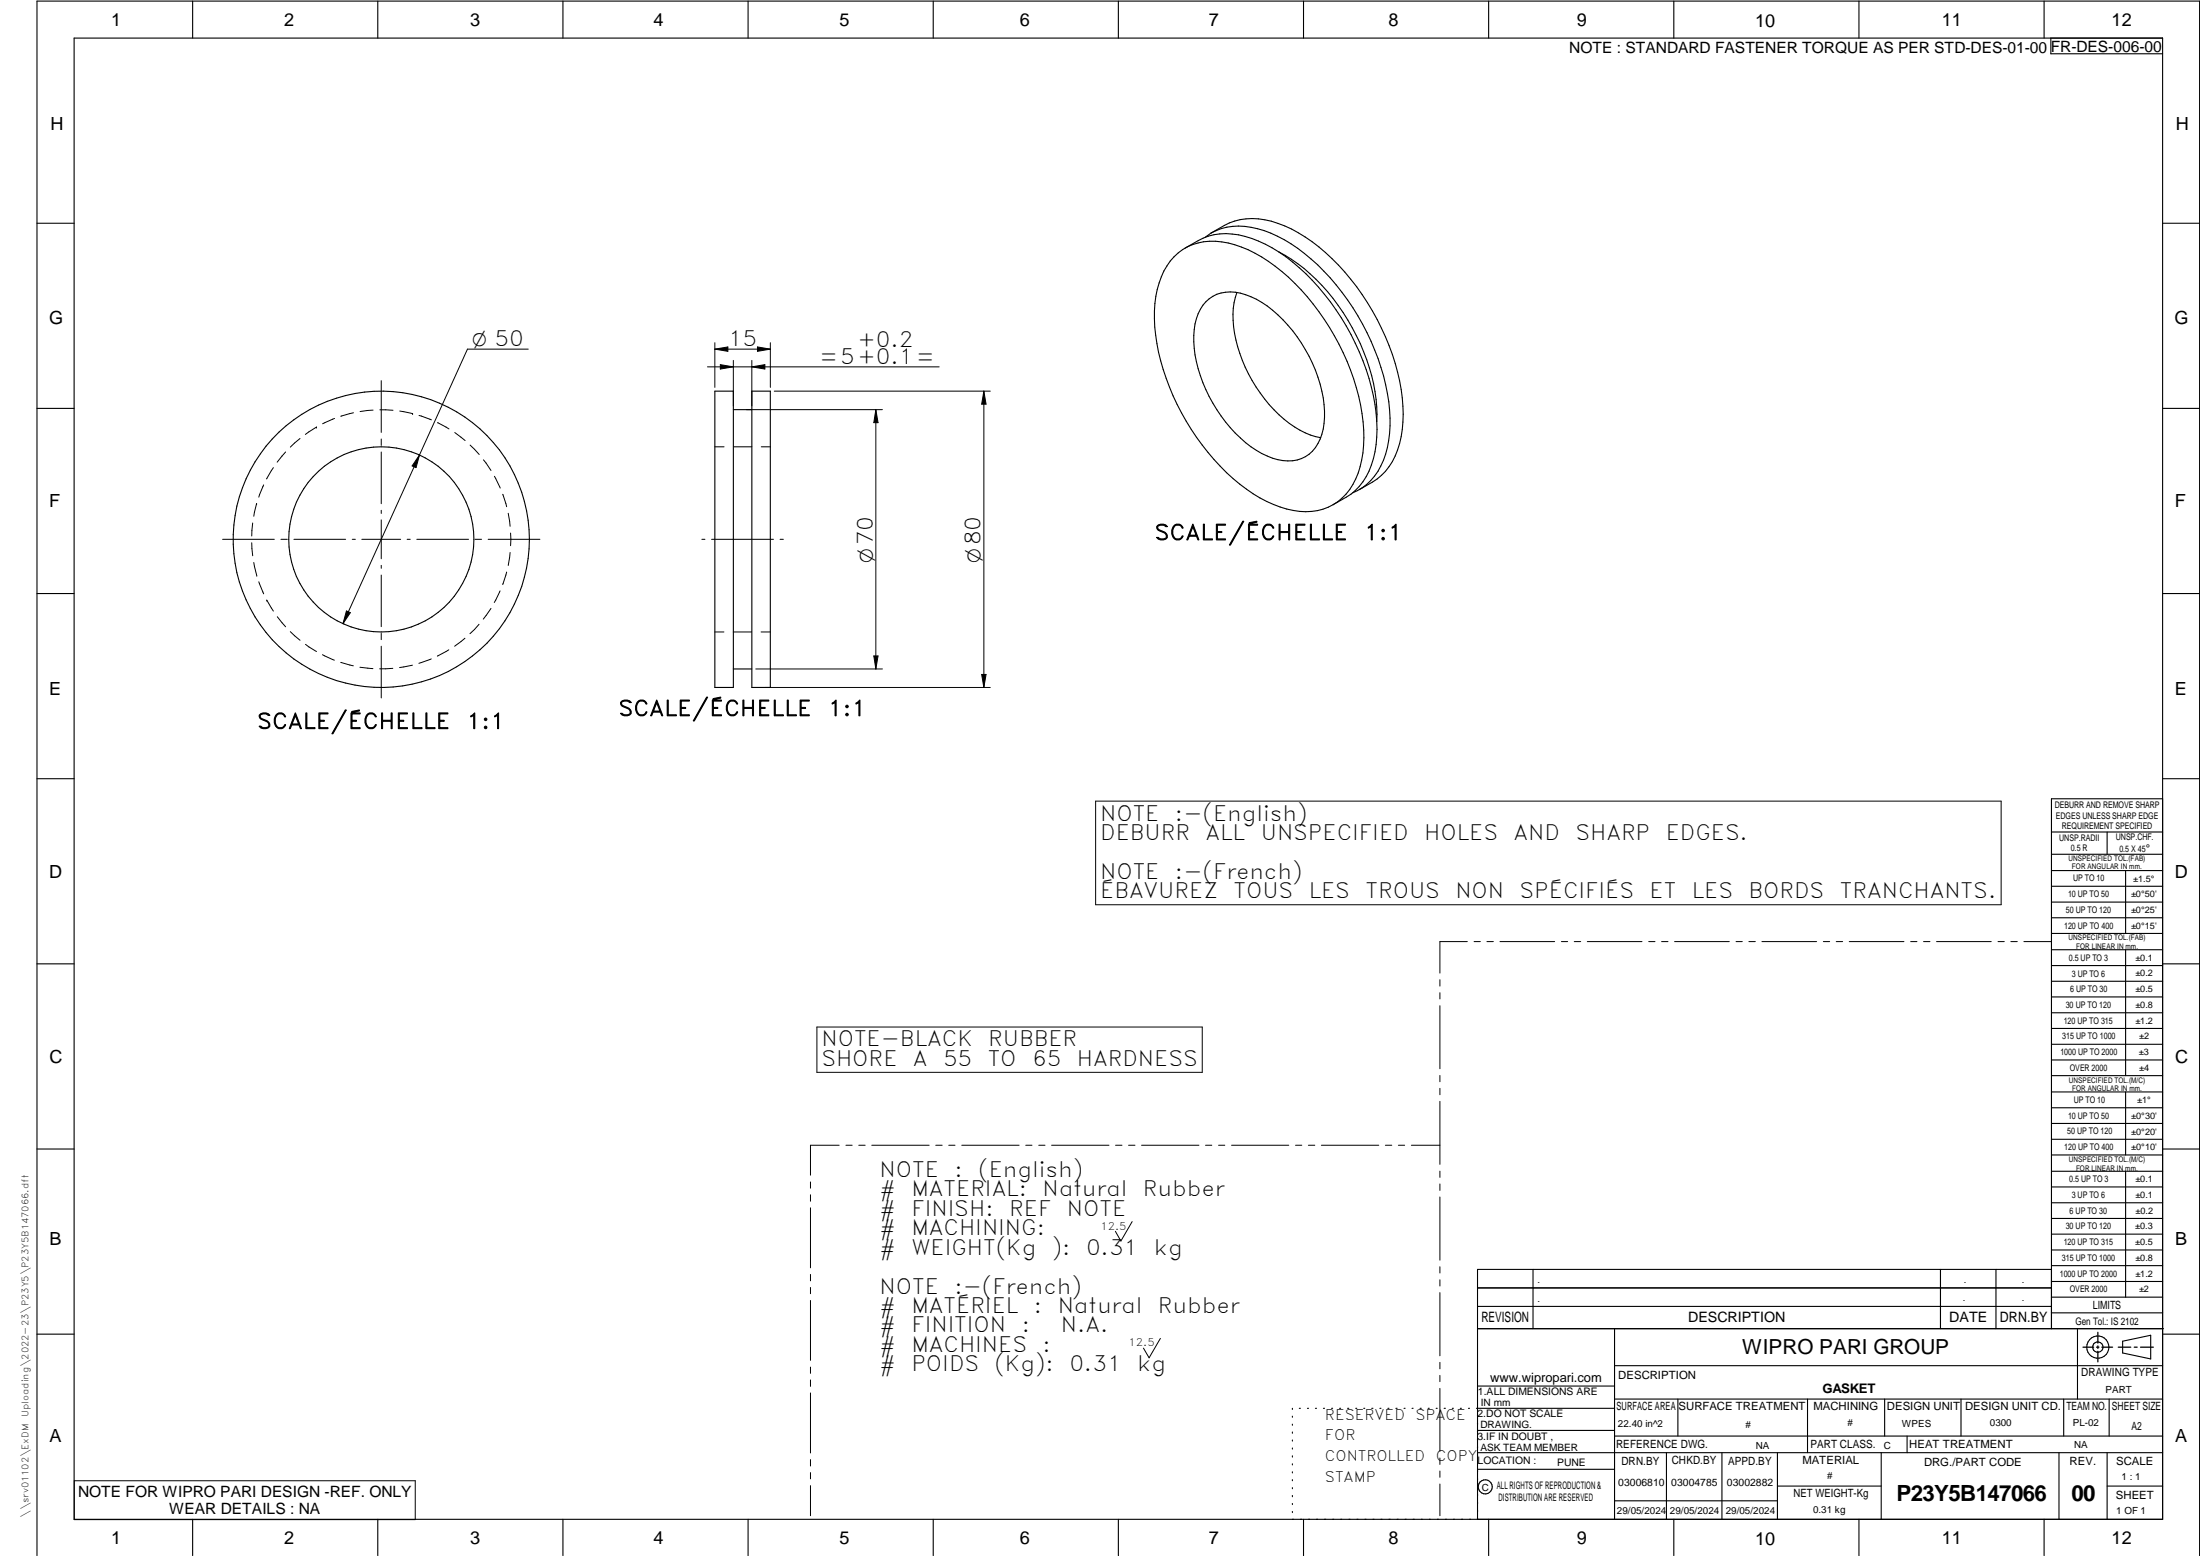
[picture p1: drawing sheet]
<svg xmlns="http://www.w3.org/2000/svg" width="594mm" height="420mm" viewBox="0 0 594 420" stroke-linecap="round" stroke-linejoin="round" font-family="sans-serif">
<g fill="none" stroke="#000" stroke-width=".3">
<path d="M20 10.3h564v400h-564zM52 .3v10M102 .3v10M152 .3v10M202 .3v10M252 .3v10M302 .3v10M352 .3v10M402 .3v10M452 .3v10M502 .3v10M552 .3v10"/>
<path d="M553.8 10.3v4.2h30.2M10 60.3h10M317 69.3a15.2 15.2 0 0 1 14.7-3.7 38.5 38.5 0 0 1 18 10.9 64 64 0 0 1 18.6 39.6 24.5 24.5 0 0 1-4.8 17.3 15 15 0 0 1-16 4.1 41 41 0 0 1-19.7-13.4 64.1 64.1 0 0 1-16-35.8 25.8 25.8 0 0 1 4.2-17.8zM320 67a20.2 20.2 0 0 1 9.4-3.8 25.6 25.6 0 0 1 16 4.9M327.1 62.9l-1.7 1.2M327.1 62.9a19.5 19.5 0 0 1 9.4-3.8 24.7 24.7 0 0 1 16 4.9 64.2 64.2 0 0 1 25.4 38.8 34.1 34.1 0 0 1-1.1 20.3 15.2 15.2 0 0 1-6.2 7.1l-3.5 2M327.1 62.9a17.1 17.1 0 0 1 14.3-.6 47.6 47.6 0 0 1 21 16.6 62.9 62.9 0 0 1 13 34 23.2 23.2 0 0 1-5.2 16.9 13.8 13.8 0 0 1-5 3.3M334 79a25.1 25.1 0 0 0 .8 16.5 38.6 38.6 0 0 0 16.2 20.7 16.6 16.6 0 0 0 5.7 2M345.4 68.1a63.9 63.9 0 0 1 26.2 43.4 27.2 27.2 0 0 1-3.6 18.6 14.2 14.2 0 0 1-4.4 4.1l-3.6 2.1M345.4 68.1a51.4 51.4 0 0 1 21.9 24.7 45.9 45.9 0 0 1 4.5 21M584 60.3h10M325.6 81.5a10.4 10.4 0 0 1 12.2-1.4 33.5 33.5 0 0 1 14.7 14.3 32.7 32.7 0 0 1 4.8 21.4 10.1 10.1 0 0 1-7 8.4 14.8 14.8 0 0 1-11-2.6 39.4 39.4 0 0 1-16.9-29.3 14.6 14.6 0 0 1 3.2-10.8z"/>
<path d="M10 110.3h10M193 105.6h5v80h-5zM198 110.6h5M203 105.6h5v80h-5zM584 110.3h10M10 160.3h10M584 160.3h10M198 180.6h5M10 210.3h10M584 215.7h-30v143.1M584 210.3h10M554 224.7h30"/>
<path d="M554 230.7h30M554 235.1h30M554 239.3h30M569 224.7v6M574 235.1v17M554 243.6h30M554 247.8h30M554 252.1h30M554 256.5h30M574 256.5v33.9M10 260.3h10M554 260.7h30"/>
<path d="M554 265h30M554 269.2h30M554 273.5h30M554 277.7h30M584 260.3h10M554 282h30M554 286.2h30M554 290.4h30M554 294.9h30M554 299.1h30M574 294.9v17M10 310.3h10"/>
<path d="M554 303.4h30M554 307.6h30M554 311.9h30M554 316.3h30M574 316.3v34M584 310.3h10M554 320.5h30M554 324.8h30M554 329h30M554 333.2h30M554 337.5h30M399 358.8h185.2"/>
<path d="M399 352.8h155M399 347.8h155M414 342.8v16M436 358.8v51.5M524 342.8v16M539 342.8v16M554 341.8h30M554 346h30M554 350.3h30M554 354.5h30M554 342.8h-155v67.5M561 358.8v19"/>
<path d="M10 360.3h10M399 374.3h37M436 377.8h148M453.1 377.8v10M488.1 377.8v14.5M508.9 377.8v10M529.5 377.8v10M557.3 377.8v10M569.5 377.8v10M573.2 362.2l7.6-1.6v6.3l-7.6-1.6zM584 368.8h-148M584 360.3h10"/>
<path d="M349 380.3v.3M349 382.4v.3M349 384.6v.3M349 386.7v.3M349 388.8v.3M349 391v.3M349 393.1v.3M349 395.3v.3M349 397.4v.3M349 399.5v.3M350.9 380.3h.2M353.1 380.3h.2"/>
<path d="M355.2 380.3h.3M357.4 380.3h.3M359.6 380.3h.3M361.7 380.3h.3M363.9 380.3h.3M366.1 380.3h.3M368.3 380.3h.2M370.4 380.3h.3M372.6 380.3h.3M374.8 380.3h.3M376.9 380.3h.4M379.1 380.3h.3"/>
<path d="M381.3 380.3h.3M383.4 380.3h.4M385.6 380.3h.3M387.8 380.3h.3M390 380.3h.3M392.2 380.3h.3M394.3 380.3h.3M396.5 380.3h.3M398.7 380.3h37.3M399 396.7h37M399 392.3h185M399 386.2h37"/>
<path d="M436 387.8h148M450 392.3v18M465 392.3v18M480 392.3v18M508 392.3v18M515 387.8v4.5M556 392.3v18M569 392.3v18M52 410.3v9.7M102 410.3v9.7M152 410.3v9.7M202 410.3v9.7"/>
<path d="M252 410.3v9.7M302 410.3v9.7M349 401.7v.3M349 403.8v.4M349 406v.3M349 408.1v.3M352 410.3v9.7M402 410.3v9.7M436 405.3h44M452 410.3v9.7M480 401.3h28M502 410.3v9.7"/>
<path d="M552 410.3v9.7M569 401.3h15M10 420v-419.7h584v419.7"/>
<circle cx="103" cy="145.6" r="40"/>
<circle cx="103" cy="145.6" r="25"/>
<circle cx="566.5" cy="363.7" r="1.39"/>
<circle cx="566.5" cy="363.8" r="3"/>
<circle cx="401.1" cy="401.5" r="1.9"/>
</g>
<g fill="none" stroke="#000" stroke-width=".27">
<path d="M142.7 94.3h-16.5l-33.6 74.1M191 99.1h62.6M193 94.3l3.5-.6v1.2zM193 92.5v12.1M193 94.3h15M194.5 98.5l3.5 .6-3.5 .6zM198 97.3v12.3M203 99.1l3.5-.6v1.2zM203 97.3v12.3M204.5 93.7l3.5 .6-3.5 .6zM208 92.5v12.1M81 118.4l-2.6 2.3"/>
<path d="M85.5 115.3l-3 2M85.5 115.3h.1M90.3 113l-3.2 1.4M95.5 111.5l-3.5 .9M100.7 110.7l-3.5 .4M102.6 110.7l3.5 .1M102.9 102.8v14M102.9 118.5v1.8M107.9 111l3.5 .7M111.4 111.7h.1M113.2 112.2l3.3 1.2M118.1 114.1l3.1 1.7"/>
<path d="M122.8 116.8l2.8 2.2M201.6 110.6h36.7M209.1 105.6h58.3M236.5 110.6l.6 3.5h-1.1zM236.5 110.6v70M265.7 105.6l.6 3.5h-1.2zM265.7 105.6v80M69.3 136h.1M69.3 136l-.8 3.4M71.2 130.9l-1.3 3.3M73.8 126.3l-1.8 3M77.1 122l-2.3 2.8"/>
<path d="M102.9 122v14M102.9 137.8v.8M113.3 122.9l-1 3.4-1-.5zM127 120.2l2.4 2.5M130.5 124.2l2.1 2.8M133.5 128.6l1.6 3.2M135.8 133.5l1 3.3M137.2 138.6l.5 3.5M193 120.6h2.5M198.1 120.6h4.9M205.6 120.6h2.4M60.1 145.6h14"/>
<path d="M68 146.6l.2 3.5M68.2 141.2l-.2 3.5M68.5 151.9l.8 3.4M69.3 155.3h.1M69.9 157.1l1.3 3.3M75.9 145.6h1.7M79.4 145.6h13.9M95.1 145.6h.9M97.7 145.6h10.5M102.9 140.4v10.5M102.9 152.7v.8M102.9 155.3v13.9"/>
<path d="M109.9 145.6h.9M112.6 145.6h13.9M128.3 145.6h1.7M131.8 145.6h14M135 159.6l-1.5 3.1M136.8 154.5l-1 3.4M137.7 149.2l-.5 3.5M137.9 143.9v3.5M189.5 145.6h.9M192.1 145.6h16.8M210.6 145.6h.9M72 162.1l1.8 2.9"/>
<path d="M72 162.1h.1M74.9 166.5l2.2 2.7M78.4 170.6l2.6 2.3M82.5 174l3 1.9M87.1 176.8l3.2 1.5M92 178.9l3.4 .9M93.5 165l1.1 .4-2 3zM102.9 171v1.7M102.9 174.5v14M111.4 179.6l-3.5 .7M116.5 177.9l-3.4 1.2M121.2 175.5l-3.1 1.7"/>
<path d="M125.6 172.3l-2.8 2.2M129.4 168.6l-2.5 2.5M132.6 164.3l-2.1 2.9M193 170.6h2.5M198 170.6h5M205.5 170.6h2.5M236 177.1h1.1l-.6 3.5zM97.2 180.2l3.5 .4M106.1 180.5l-3.6 .1M204.1 180.6h34.2M206.6 185.6h60.8M265.1 182.1h1.2l-.6 3.5z"/>
<path d="M295.9 216.3h244.5v28h-244.5zM396.2 254.3h-7.4v8.5M398.1 254.3h1.6M401.5 254.3h1.8M405 254.3h14.8M421.6 254.3h1.7M425.1 254.3h1.7M428.6 254.3h14.8M445.2 254.3h1.7M448.7 254.3h1.7M452.2 254.3h14.8M468.8 254.3h1.7"/>
<path d="M472.3 254.3h1.7M475.8 254.3h14.8M492.4 254.3h1.7M495.8 254.3h1.8M499.4 254.3h14.7M516 254.3h1.6M519.4 254.3h1.8M522.9 254.3h14.8M539.5 254.3h1.7M543 254.3h1.7M546.5 254.3h7.4M220.6 277.3h104v12.3h-104z"/>
<path d="M388.8 264.5v1.8M388.8 268.1v1.6M388.8 271.6v17M388.8 290.4v1.7M388.8 293.9v1.7M388.8 297.4v17M218.9 319.2v1.6M226.6 309.2h-7.7v8.1M228.4 309.2h1.7M231.9 309.2h1.7M235.4 309.2h15.5M252.7 309.2h1.7"/>
<path d="M256.2 309.2h1.7M259.7 309.2h15.5M277 309.2h1.7M280.5 309.2h1.7M284 309.2h15.5M301.2 309.2h1.8M304.8 309.2h1.7M308.3 309.2h15.5M325.5 309.2h1.7M329.1 309.2h1.6M332.6 309.2h15.4M349.8 309.2h1.7"/>
<path d="M353.3 309.2h1.7M356.8 309.2h15.5M374.1 309.2h1.7M377.6 309.2h1.7M381.1 309.2h7.7M388.8 316.2v1.7M388.8 319.7v1.7M218.9 322.6v1.8M218.9 326.1v16.2M305.7 329.9l-3 5.2-1.5-2.6M388.8 323.2v17.1M218.9 344.1v1.8"/>
<path d="M218.9 347.6v1.7M218.9 351.2v16.1M388.8 342.1v1.6M388.8 345.6v1.7M388.8 349v17.1M218.9 369.1v1.7M218.9 372.6v1.8M218.9 376.1v16.2M313.3 361.4l-3 5.2-1.5-2.6M388.8 367.9v1.7M388.8 371.4v1.7M388.8 374.9v17"/>
<path d="M20.1 399.8h92v10.5h-92zM218.9 394.1v1.8M218.9 397.6v1.7M388.8 393.7v1.7M388.8 397.2v1.7M218.9 401.2v8.1M388.8 400.7v8.6"/>
</g>
<path d="M566.5 359.7v3M562.5 363.8h2.9M566.1 363.8h.7M566.5 363.4v.7M566.5 364.9v2.8M567.6 363.8h2.9M572 363.8h3.4M576.3 363.8h.8M578 363.8h3.5" fill="none" stroke="#000" stroke-width=".34"/>
<path d="M194.5 98.5l3.5 .6-3.5 .6zM193 94.3l3.5-.6v1.2zM204.5 93.7l3.5 .6-3.5 .6zM203 99.1l3.5-.6v1.2zM236.5 110.6l.6 3.5h-1.1zM265.7 105.6l.6 3.5h-1.2zM113.3 122.9l-1 3.4-1-.5zM93.5 165l1.1 .4-2 3zM236 177.1h1.1l-.6 3.5zM265.1 182.1h1.2l-.6 3.5z" fill="#000"/>
<g font-size="6">
<text x="512.1" y="405.2">P23Y5B147066</text>
<text x="559.4" y="405.2">00</text>
</g>
<g font-size="5.7">
<text x="196.6" y="93.4">15</text>
<text x="231.6" y="93.6">+0.2</text>
<text x="221.3" y="98.2">=5+0.1=</text>
<text x="311.8" y="145.8">SCALE/ÉCHELLE</text>
<text x="368.3" y="145.8">1:1</text>
<text x="69.4" y="196.8">SCALE/ÉCHELLE</text>
<text x="126" y="196.8">1:1</text>
<text x="167" y="193.3">SCALE/ÉCHELLE</text>
<text x="223.5" y="193.3">1:1</text>
<text x="297.1" y="221.6">NOTE</text>
<text x="317.3" y="221.6">:-(English)</text>
<text x="297.1" y="226.8">DEBURR</text>
<text x="325.5" y="226.8">ALL</text>
<text x="340.4" y="226.8">UNSPECIFIED</text>
<text x="384.6" y="226.8">HOLES</text>
<text x="408.7" y="226.8">AND</text>
<text x="425.4" y="226.8">SHARP</text>
<text x="449.8" y="226.8">EDGES.</text>
<text x="297.1" y="237.3">NOTE</text>
<text x="317.3" y="237.3">:-(French)</text>
<text x="297.1" y="242.6">ÉBAVUREZ</text>
<text x="333.1" y="242.6">TOUS</text>
<text x="353.4" y="242.6">LES</text>
<text x="368.7" y="242.6">TROUS</text>
<text x="393" y="242.6">NON</text>
<text x="410.4" y="242.6">SPÉCIFIÉS</text>
<text x="445.4" y="242.6">ET</text>
<text x="456.8" y="242.6">LES</text>
<text x="472.2" y="242.6">BORDS</text>
<text x="496.8" y="242.6">TRANCHANTS.</text>
<text x="221.8" y="282.6">NOTE-BLACK</text>
<text x="221.8" y="287.8">SHORE</text>
<text x="246.5" y="287.8">A</text>
<text x="254.7" y="287.8">55</text>
<text x="266.7" y="287.8">TO</text>
<text x="266.8" y="282.6">RUBBER</text>
<text x="278.7" y="287.8">65</text>
<text x="290.8" y="287.8">HARDNESS</text>
<text x="237.5" y="317.8">NOTE</text>
<text x="257.7" y="317.8">:</text>
<text x="264.1" y="317.8">(English)</text>
<text x="237.5" y="323">#</text>
<text x="246.1" y="323">MATERIAL:</text>
<text x="281.6" y="323">Natural</text>
<text x="308.6" y="323">Rubber</text>
<text x="237.5" y="328.3">#</text>
<text x="246.1" y="328.3">FINISH:</text>
<text x="272.5" y="328.3">REF</text>
<text x="288.1" y="328.3">NOTE</text>
<text x="237.5" y="333.5">#</text>
<text x="246.1" y="333.5">MACHINING:</text>
<text x="237.5" y="338.8">#</text>
<text x="246.1" y="338.8">WEIGHT(Kg</text>
<text x="284" y="338.8">):</text>
<text x="293.3" y="338.8">0.31</text>
<text x="311.6" y="338.8">kg</text>
<text x="237.5" y="349.3">NOTE</text>
<text x="257.7" y="349.3">:-(French)</text>
<text x="237.5" y="354.5">#</text>
<text x="237.5" y="359.8">#</text>
<text x="246.1" y="359.8">FINITION</text>
<text x="246.1" y="354.5">MATÉRIEL</text>
<text x="275.9" y="359.8">:</text>
<text x="279.2" y="354.5">:</text>
<text x="285.6" y="354.5">Natural</text>
<text x="286.5" y="359.8">N.A.</text>
<text x="312.7" y="354.5">Rubber</text>
<text x="237.5" y="365">#</text>
<text x="246.1" y="365">MACHINES</text>
<text x="281.5" y="365">:</text>
<text x="237.5" y="370.3">#</text>
<text x="246.1" y="370.3">POIDS</text>
<text x="268.5" y="370.3">(Kg):</text>
<text x="288.8" y="370.3">0.31</text>
<text x="307.1" y="370.3">kg</text>
</g>
<text font-size="5.6" x="470.5" y="365.5">WIPRO PARI GROUP</text>
<g font-size="5.4">
<text x="127.5" y="93.4">O 50</text>
<text x="235.7" y="151.9" transform="rotate(-90 235.7 151.9)">O70</text>
<text x="264.8" y="151.9" transform="rotate(-90 264.8 151.9)">O80</text>
</g>
<g font-size="4.9">
<text x="30" y="6.9">1</text>
<text x="76.7" y="6.9">2</text>
<text x="127" y="6.9">3</text>
<text x="176.5" y="6.9">4</text>
<text x="226.7" y="6.9">5</text>
<text x="275.4" y="6.9">6</text>
<text x="326.4" y="6.9">7</text>
<text x="375" y="6.9">8</text>
<text x="425.8" y="6.9">9</text>
<text x="473.9" y="7.3">10</text>
<text x="524.3" y="6.9">11</text>
<text x="570.2" y="6.9">12</text>
<text x="13.6" y="35.1">H</text>
<text x="587.6" y="35.1">H</text>
<text x="13.2" y="87.5">G</text>
<text x="587.2" y="87.5">G</text>
<text x="13.2" y="137">F</text>
<text x="587.2" y="137">F</text>
<text x="13.2" y="187.6">E</text>
<text x="587.2" y="187.6">E</text>
<text x="13.2" y="237">D</text>
<text x="587.2" y="237">D</text>
<text x="13.4" y="287.1">C</text>
<text x="587.4" y="287.1">C</text>
<text x="13.4" y="336.2">B</text>
<text x="587.4" y="336.2">B</text>
<text x="13.4" y="389.3">A</text>
<text x="587.4" y="389.3">A</text>
<text x="30" y="416.9">1</text>
<text x="76.7" y="416.9">2</text>
<text x="127" y="416.9">3</text>
<text x="176.5" y="416.9">4</text>
<text x="226.7" y="416.9">5</text>
<text x="275.4" y="416.9">6</text>
<text x="326.4" y="416.9">7</text>
<text x="375" y="416.9">8</text>
<text x="425.8" y="416.9">9</text>
<text x="473.9" y="417.3">10</text>
<text x="524.3" y="416.9">11</text>
<text x="570.2" y="416.9">12</text>
</g>
<g font-size="4.2">
<text x="423.7" y="14.3">NOTE : STANDARD FASTENER TORQUE AS PER STD-DES-01-00</text>
<text x="553.8" y="14">FR-DES-006-00</text>
<text x="21.1" y="404.3">NOTE FOR WIPRO PARI DESIGN -REF. ONLY</text>
<text x="45.7" y="408.8">WEAR DETAILS : NA</text>
</g>
<g font-size="3.9">
<text x="400" y="357.1">REVISION</text>
<text x="455.9" y="357.1">DESCRIPTION</text>
<text x="526.4" y="357.1">DATE</text>
<text x="540" y="357.1">DRN.BY</text>
<text x="357.8" y="383.3">RESERVED</text>
<text x="382.3" y="383.3">SPACE</text>
<text x="357.8" y="388.9">FOR</text>
<text x="357.8" y="394.5">CONTROLLED</text>
<text x="387.8" y="394.5">COPY</text>
<text x="357.8" y="400">STAMP</text>
</g>
<text font-size="3.6" x="492.2" y="376.1">GASKET</text>
<text font-size="3.5" x="402.4" y="373.3">www.wipropari.com</text>
<g font-size="3.1">
<text x="565.1" y="353.5">LIMITS</text>
<text x="562" y="371.7">DRAWING TYPE</text>
<text x="437" y="372.3">DESCRIPTION</text>
<text x="436.5" y="380.8">SURFACE AREA</text>
<text x="453.3" y="380.8">SURFACE TREATMENT</text>
<text x="489.7" y="380.8">MACHINING</text>
<text x="509.5" y="380.8">DESIGN UNIT</text>
<text x="530.6" y="380.8">DESIGN UNIT CD.</text>
<text x="558" y="380.6">TEAM NO.</text>
<text x="570.3" y="380.7">SHEET SIZE</text>
<text x="575.6" y="386.1">A2</text>
<text x="436.4" y="391.1">REFERENCE DWG.</text>
<text x="437.8" y="395.5">DRN.BY</text>
<text x="451.4" y="395.4">CHKD.BY</text>
<text x="466.6" y="395.5">APPD.BY</text>
<text x="486.7" y="395.4">MATERIAL</text>
<text x="488.9" y="390.9">PART CLASS.</text>
<text x="515.6" y="390.9">HEAT TREATMENT</text>
<text x="519.6" y="395.9">DRG./PART CODE</text>
<text x="558.9" y="395.5">REV.</text>
<text x="571.4" y="395.6">SCALE</text>
<text x="484.3" y="404.2">NET WEIGHT-Kg</text>
<text x="571.4" y="404.7">SHEET</text>
</g>
<text font-size="3" x="579.5" y="230.1">°</text>
<g font-size="2.8">
<text x="297.2" y="332.1">12.5</text>
<text x="560.4" y="357.7">Gen Tol.: IS 2102</text>
<text x="304.8" y="363.6">12.5</text>
<text x="399.1" y="376.6">1.ALL DIMENSIONS ARE</text>
<text x="399" y="382.7">2.DO NOT SCALE</text>
<text x="399" y="388.7">3.IF IN DOUBT ,</text>
<text x="399" y="395.4">LOCATION :</text>
<text x="420.5" y="396">PUNE</text>
<text x="404.2" y="402">ALL RIGHTS OF REPRODUCTION &amp;</text>
<text x="437" y="401.2">03006810</text>
<text x="451.3" y="401.2">03004785</text>
<text x="466.3" y="401.2">03002882</text>
<text x="404.7" y="405.4">DISTRIBUTION ARE RESERVED</text>
</g>
<g font-size="2.7">
<text x="568.6" y="376.2">PART</text>
<text x="399.9" y="379.7">IN mm</text>
<text x="399.7" y="385.7">DRAWING.</text>
<text x="436.9" y="385.4">22.40 in^2</text>
<text x="471.4" y="385.5">#</text>
<text x="498.9" y="385">#</text>
<text x="513.6" y="385.3">WPES</text>
<text x="537.3" y="385.1">0300</text>
<text x="559.7" y="385.1">PL-02</text>
<text x="399.7" y="391.8">ASK TEAM MEMBER</text>
<text x="474.1" y="391.2">NA</text>
<text x="508.7" y="391.2">C</text>
<text x="560.1" y="391.1">NA</text>
<text x="493.4" y="399.5">#</text>
<text x="572.8" y="399.7">1 : 1</text>
<text x="400.1" y="402.5">C</text>
<text x="436.6" y="408.7">29/05/2024</text>
<text x="450.9" y="408.8">29/05/2024</text>
<text x="466" y="408.9">29/05/2024</text>
<text x="489.6" y="408.5">0.31 kg</text>
<text x="571.4" y="408.7">1 OF 1</text>
</g>
<g font-size="2.5">
<text x="554.9" y="218.3">DEBURR AND REMOVE SHARP</text>
<text x="555.2" y="221">EDGES UNLESS SHARP EDGE</text>
<text x="556.1" y="227.1">UNSP.RADII</text>
<text x="556.8" y="223.8">REQUIREMENT SPECIFIED</text>
<text x="571.4" y="226.9">UNSP.CHF.</text>
<text x="559.2" y="229.9">0.5 R</text>
<text x="572.3" y="230.1">0.5 X 45</text>
<text x="559.8" y="238">UP TO 10</text>
<text x="576.1" y="238.1">±1.5°</text>
<text x="558.5" y="242.2">10 UP TO 50</text>
<text x="575.5" y="242.3">±0°50'</text>
<text x="557.4" y="250.7">120 UP TO 400</text>
<text x="557.9" y="246.5">50 UP TO 120</text>
<text x="575.5" y="250.7">±0°15'</text>
<text x="575.5" y="246.5">±0°25'</text>
<text x="558.7" y="259.4">0.5 UP TO 3</text>
<text x="559.5" y="263.7">3 UP TO 6</text>
<text x="576.6" y="263.6">±0.2</text>
<text x="576.6" y="259.4">±0.1</text>
<text x="559" y="267.9">6 UP TO 30</text>
<text x="576.6" y="267.9">±0.5</text>
<text x="557.8" y="272.2">30 UP TO 120</text>
<text x="576.6" y="272.2">±0.8</text>
<text x="556.9" y="280.7">315 UP TO 1000</text>
<text x="557.3" y="276.4">120 UP TO 315</text>
<text x="576.6" y="276.4">±1.2</text>
<text x="577.7" y="280.7">±2</text>
<text x="556.4" y="284.9">1000 UP TO 2000</text>
<text x="577.6" y="284.9">±3</text>
<text x="558.9" y="289.2">OVER 2000</text>
<text x="577.7" y="289.3">±4</text>
<text x="560" y="297.9">UP TO 10</text>
<text x="577.1" y="297.9">±1°</text>
<text x="558.5" y="302.1">10 UP TO 50</text>
<text x="575.5" y="302.1">±0°30'</text>
<text x="557.4" y="310.6">120 UP TO 400</text>
<text x="558.2" y="306.3">50 UP TO 120</text>
<text x="575.5" y="310.6">±0°10'</text>
<text x="575.5" y="306.4">±0°20'</text>
<text x="558.8" y="319.2">0.5 UP TO 3</text>
<text x="559.4" y="323.4">3 UP TO 6</text>
<text x="576.6" y="319.2">±0.1</text>
<text x="576.6" y="323.5">±0.1</text>
<text x="558.9" y="327.7">6 UP TO 30</text>
<text x="576.7" y="327.7">±0.2</text>
<text x="557.8" y="332">30 UP TO 120</text>
<text x="576.6" y="332">±0.3</text>
<text x="556.8" y="340.5">315 UP TO 1000</text>
<text x="557.3" y="336.3">120 UP TO 315</text>
<text x="576.6" y="336.3">±0.5</text>
<text x="576.6" y="340.5">±0.8</text>
<text x="415.2" y="346.4">.</text>
<text x="530.3" y="346.5">.</text>
<text x="545.9" y="346.4">.</text>
<text x="556.2" y="344.7">1000 UP TO 2000</text>
<text x="576.6" y="344.7">±1.2</text>
<text x="415.2" y="351.5">.</text>
<text x="530" y="351.3">.</text>
<text x="545.9" y="351.4">.</text>
<text x="558.9" y="349">OVER 2000</text>
<text x="577.6" y="349">±2</text>
</g>
<g font-size="2.4">
<text x="7.7" y="382.7" transform="rotate(-90 7.7 382.7)">Uploading\2022-23\P23Y5\P23Y5B147066.dft</text>
<text x="7.7" y="409.8" transform="rotate(-90 7.7 409.8)">\\srv01102\ExDM</text>
</g>
<g font-size="2.1">
<text x="558.5" y="232.4">UNSPECIFIED TOL.(FAB)</text>
<text x="559.5" y="234.7">FOR ANGULAR IN mm.</text>
<text x="558.6" y="253.9">UNSPECIFIED TOL.(FAB)</text>
<text x="560.7" y="256.3">FOR LINEAR IN mm.</text>
<text x="558.7" y="292.3">UNSPECIFIED TOL.(M/C)</text>
<text x="559.6" y="294.7">FOR ANGULAR IN mm.</text>
<text x="558.7" y="313.7">UNSPECIFIED TOL.(M/C)</text>
<text x="560.6" y="316.1">FOR LINEAR IN mm.</text>
</g>
</svg>
